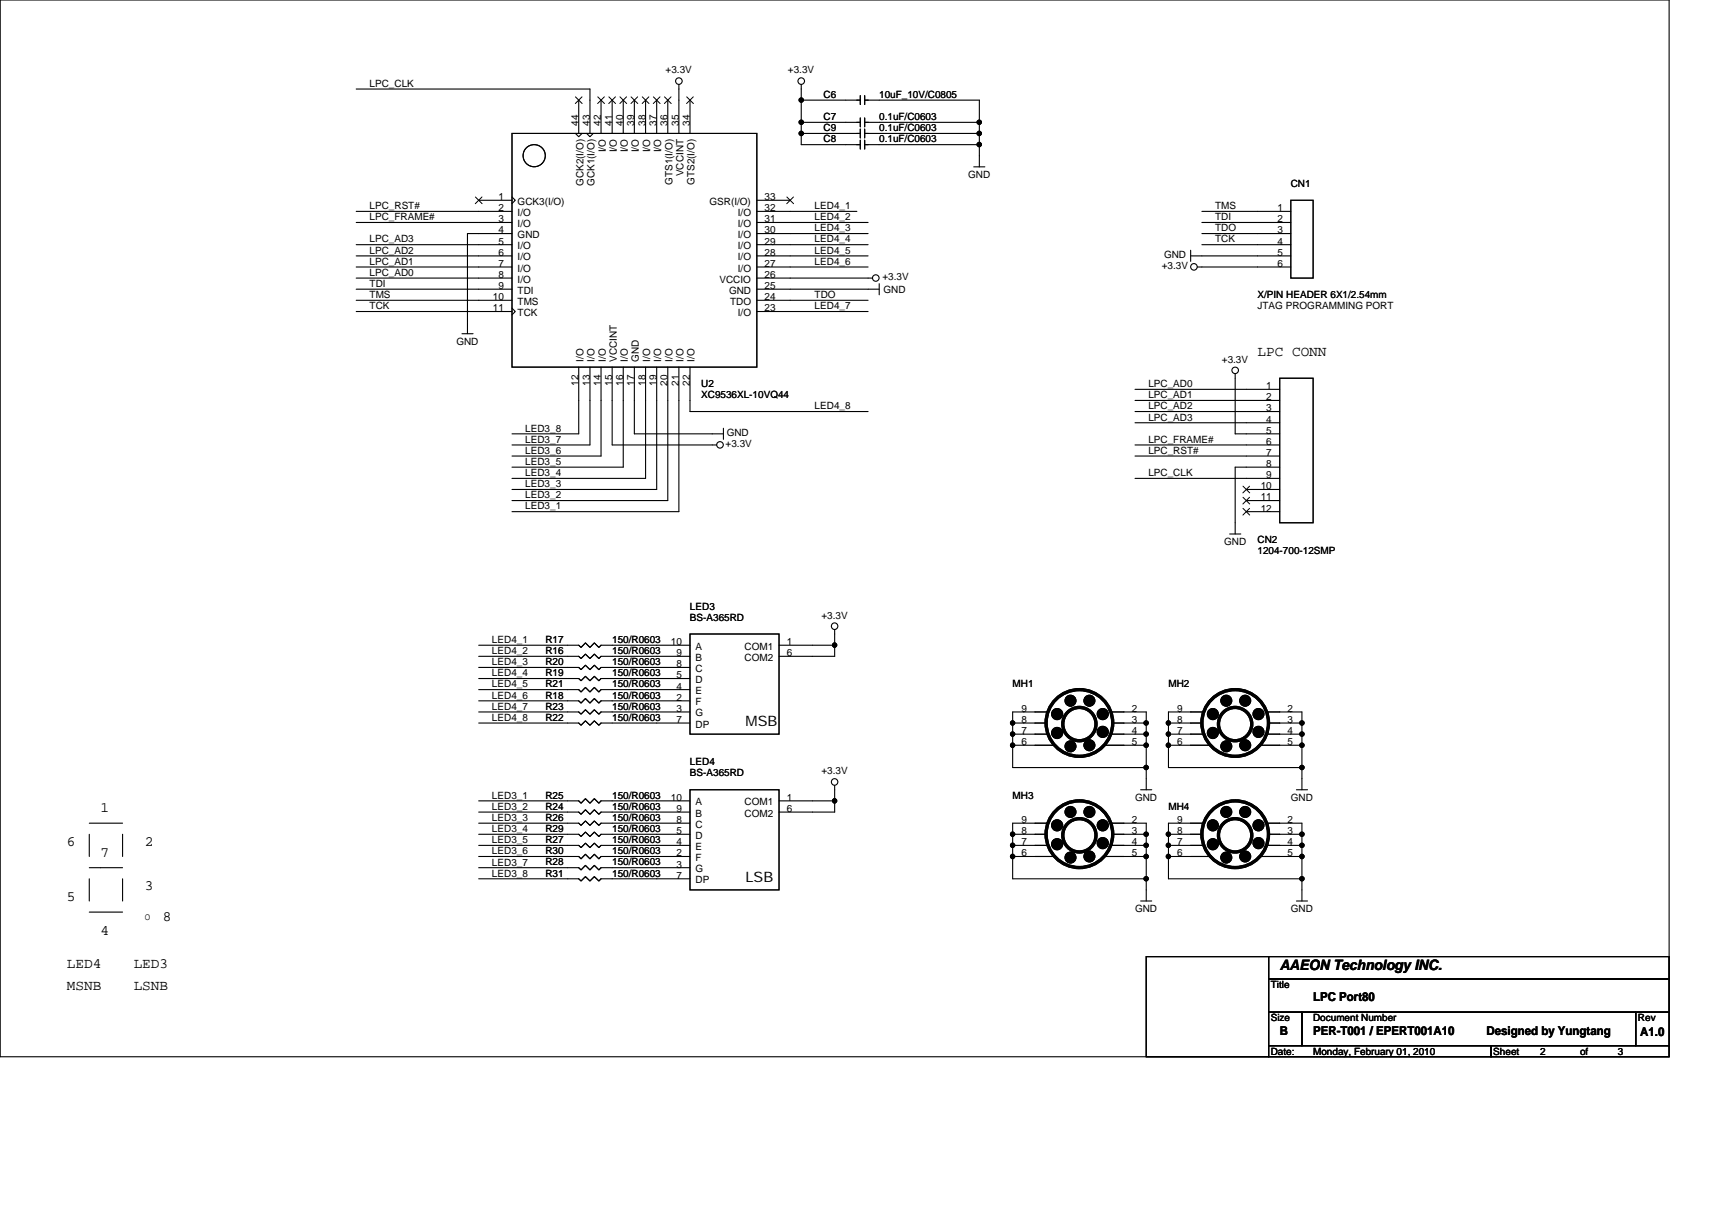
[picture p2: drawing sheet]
<svg xmlns="http://www.w3.org/2000/svg" width="297mm" height="210mm" viewBox="0 0 297 210" stroke-linecap="round" stroke-linejoin="round" font-family="sans-serif">
<g fill="none" stroke="#000" stroke-width=".19">
<path d="M0 0h289.6v183.4h-289.6zM61.8 15.5h40.6v7.7M100.4 17.4v5.8M104.3 17.4v5.8M106.2 17.4v5.8M108.1 17.4v5.8M110.1 17.4v5.8M112 17.4v5.8M113.9 17.4v5.8M115.9 17.4v5.8M117.8 14.7v8.5M119.7 17.4v5.8"/>
<path d="M139 17.4h10.3M139 17.4v3.8M139 14.7v2.7M149.3 16.6v1.5M150 17.4h19.9v3.8M150 16.6v1.5M61.8 36.7h27M61.8 38.6h27M83.1 34.8h5.7M88.8 23.2h42.5v40.5h-42.5zM88.8 34.2l.6 .6-.6 .5M99.8 23.2l.6 .5 .6-.5"/>
<path d="M101.8 23.2l.6 .5 .5-.5M131.3 38.6h19.3M131.3 36.7h17.4M131.3 34.8h5.8M139 21.2h10.3M139 23.2h10.3M139 23.2v1.9h10.3M139 21.2v2M149.3 20.5v1.5M149.3 24.3v1.6M149.3 22.4v1.5M150 21.2h19.9"/>
<path d="M150 23.2h19.9M150 25.1h19.9M150 20.5v1.5M150 24.3v1.6M150 22.4v1.5M168.9 29h2M169.9 21.2v2M169.9 23.2v5.8M208.5 36.7h15.5M208.5 38.6h15.5M224 34.8h3.8v13.5h-3.8zM61.8 42.5h27"/>
<path d="M61.8 44.4h27M61.8 46.3h27M61.8 48.3h27M61.8 50.2h27M61.8 52.1h27M80.2 57.9h1.9M88.8 54.1h-27M88.8 40.5h-7.7v17.4M88.8 53.5l.6 .6-.6 .5M131.3 40.5h19.3M131.3 42.5h19.3M131.3 44.4h19.3"/>
<path d="M131.3 46.3h19.3M131.3 48.3h20.1M131.3 50.2h21.2M131.3 52.1h19.3M150.6 54.1h-19.3M152.5 49.2v2M206.6 44.4h17.4M206.6 43.4v2M207.7 46.3h16.3M208.5 40.5h15.5M208.5 42.5h15.5M100.4 63.7v11.6h-11.6"/>
<path d="M102.4 63.7v13.5h-13.6M104.3 63.7v15.4h-15.5M106.2 63.7v13.5h18.2M108.1 63.7v17.4h-19.3M110.1 63.7v11.6h15.4M112 63.7v19.3h-23.2M113.9 63.7v21.2h-25.1M115.9 63.7v23.2h-27.1M117.8 63.7v25.1h-29M119.7 63.7v7.7h30.9M125.5 74.3v1.9M196.9 69.5h25.1"/>
<path d="M196.9 71.4h25.1M196.9 73.4h25.1M196.9 67.6h25.1M196.9 77.2h25.1M214.3 64.9v10.4h7.7M222 65.6h5.8v25.1h-5.8zM222 79.1h-25.1M196.9 83h25.1M213.4 92.7h1.9M216.2 84.9h5.8M216.2 86.9h5.8M216.2 88.8h5.8"/>
<path d="M222 81.1h-7.7v11.6M83.1 112h17.3l.4 .4 .8-.8 .8 .8 .7-.8 .8 .8 .4-.4h15.4M83.1 115.8h17.3l.4 .4 .8-.8 .8 .8 .7-.8 .8 .8 .4-.4h15.4M83.1 117.8h17.3l.4 .3 .8-.7 .8 .7 .7-.7 .8 .7 .4-.3h15.4M83.1 113.9h17.3l.4 .4 .8-.8 .8 .8 .7-.8 .8 .8 .4-.4h15.4M83.1 119.7h17.3l.4 .4 .8-.8 .8 .8 .7-.8 .8 .8 .4-.4h15.4M119.7 110h15.5v17.4h-15.5zM135.2 112h9.6M144.8 112v1.9h-9.6M144.8 109.3v2.7M83.1 125.5h17.3l.4 .4 .8-.8 .8 .8 .7-.8 .8 .8 .4-.4h15.4M83.1 121.6h17.3l.4 .4 .8-.8 .8 .8 .7-.8 .8 .8 .4-.4h15.4"/>
<path d="M83.1 123.5h17.3l.4 .4 .8-.7 .8 .7 .7-.7 .8 .7 .4-.4h15.4M83.1 139h17.3l.4 .4 .8-.8 .8 .8 .7-.8 .8 .8 .4-.4h15.4M119.7 137.1h15.5v17.3h-15.5zM135.2 139h9.6M144.8 139v1.9h-9.6M144.8 136.3v2.7M175.7 129.3v3.9h23.2M175.7 125.5v1.9M175.7 127.4v1.9M181.9 127.4h-6.2M181.9 123.5h-6.2v2h5.8M183 129.3h-7.3"/>
<path d="M191.5 129.3h7.4M192.7 127.4h6.2M192.7 123.5h6.2v2M193.1 125.5h5.8M197.9 137.1h1.9M198.9 127.4v1.9M198.9 125.5v1.9M198.9 129.3v3.9M198.9 133.2v3.9M202.7 129.3v3.9h23.2M202.7 125.5v1.9M202.7 127.4v1.9"/>
<path d="M208.9 127.4h-6.2M208.9 123.5h-6.2v2h5.8M210.1 129.3h-7.4M218.6 129.3h7.3M219.7 127.4h6.2M219.7 123.5h6.2v2M220.1 125.5h5.8M224.9 137.1h2M225.9 127.4v1.9M225.9 125.5v1.9M225.9 129.3v3.9M225.9 133.2v3.9"/>
<path d="M15.5 142.9h5.8M15.5 144.8v3.8M15.5 150.6h5.8M15.5 152.5v3.9M15.5 158.3h5.8M21.3 144.8v3.8M21.3 152.5v3.9M83.1 142.9h17.3l.4 .3 .8-.7 .8 .7 .7-.7 .8 .7 .4-.3h15.4M83.1 148.6h17.3l.4 .4 .8-.7 .8 .7 .7-.7 .8 .7 .4-.4h15.4M83.1 144.8h17.3l.4 .4 .8-.8 .8 .8 .7-.8 .8 .8 .4-.4h15.4M83.1 140.9h17.3l.4 .4 .8-.8 .8 .8 .7-.8 .8 .8 .4-.4h15.4M83.1 146.7h17.3l.4 .4 .8-.8 .8 .8 .7-.8 .8 .8 .4-.4h15.4"/>
<path d="M83.1 150.6h17.3l.4 .4 .8-.8 .8 .8 .7-.8 .8 .8 .4-.4h15.4M83.1 152.5h17.3l.4 .4 .8-.8 .8 .8 .7-.8 .8 .8 .4-.4h15.4M175.7 148.6v3.9h23.2M175.7 144.8v1.9M175.7 146.7v1.9M181.9 146.7h-6.2M181.9 142.9h-6.2v1.9h5.8M183 148.6h-7.3M191.5 148.6h7.4M192.7 146.7h6.2M192.7 142.9h6.2v1.9M193.1 144.8h5.8"/>
<path d="M197.9 156.4h1.9M198.9 146.7v1.9M198.9 144.8v1.9M198.9 148.6v3.9M198.9 152.5v3.9M202.7 148.6v3.9h23.2M202.7 144.8v1.9M202.7 146.7v1.9M208.9 146.7h-6.2M208.9 142.9h-6.2v1.9h5.8M210.1 148.6h-7.4M218.6 148.6h7.3"/>
<path d="M219.7 146.7h6.2M219.7 142.9h6.2v1.9M220.1 144.8h5.8M224.9 156.4h2M225.9 146.7v1.9M225.9 144.8v1.9M225.9 148.6v3.9M225.9 152.5v3.9M198.9 166h21.2v17.4h-21.2zM220.1 175.7h5.8v5.8h-5.8zM220.1 166h69.5v3.9h-69.5zM220.1 169.9h69.5v5.8h-69.5z"/>
<path d="M225.9 175.7h57.9v5.8h-57.9zM283.8 175.7h5.8v5.8h-5.8zM220.1 181.5h38.6v1.9h-38.6zM258.7 181.5h30.9v1.9h-30.9z"/>
<circle cx="117.8" cy="14.1" r=".57"/>
<circle cx="139" cy="14.1" r=".57"/>
<circle cx="92.7" cy="27" r="1.92"/>
<circle cx="152" cy="48.2" r=".57"/>
<circle cx="207.2" cy="46.3" r=".57"/>
<circle cx="124.9" cy="77.2" r=".57"/>
<circle cx="214.3" cy="64.3" r=".57"/>
<circle cx="144.8" cy="108.7" r=".57"/>
<circle cx="144.8" cy="135.7" r=".57"/>
</g>
<g fill="#000" stroke="#000" stroke-width=".19">
<circle cx="139" cy="17.4" r=".38"/>
<circle cx="139" cy="23.2" r=".38"/>
<circle cx="139" cy="21.2" r=".38"/>
<circle cx="169.9" cy="25.1" r=".38"/>
<circle cx="169.9" cy="23.2" r=".38"/>
<circle cx="169.9" cy="21.2" r=".38"/>
<circle cx="144.8" cy="111.9" r=".38"/>
<circle cx="144.8" cy="139" r=".38"/>
<circle cx="175.7" cy="129.3" r=".38"/>
<circle cx="175.7" cy="127.4" r=".38"/>
<circle cx="175.7" cy="125.5" r=".38"/>
<circle cx="183.4" cy="127.2" r=".96"/>
<circle cx="183.4" cy="123.9" r=".96"/>
<circle cx="185.7" cy="121.6" r=".95"/>
<circle cx="185.7" cy="129.5" r=".95"/>
<circle cx="189" cy="129.3" r=".95"/>
<circle cx="189" cy="121.6" r=".95"/>
<circle cx="191.3" cy="127" r=".96"/>
<circle cx="191.3" cy="123.9" r=".96"/>
<circle cx="198.9" cy="129.3" r=".38"/>
<circle cx="198.9" cy="127.4" r=".38"/>
<circle cx="198.9" cy="125.5" r=".38"/>
<circle cx="198.9" cy="133.2" r=".38"/>
<circle cx="202.7" cy="129.3" r=".38"/>
<circle cx="202.7" cy="127.4" r=".38"/>
<circle cx="202.7" cy="125.5" r=".38"/>
<circle cx="210.4" cy="127.2" r=".96"/>
<circle cx="210.4" cy="123.9" r=".96"/>
<circle cx="212.8" cy="121.6" r=".95"/>
<circle cx="212.8" cy="129.5" r=".95"/>
<circle cx="216" cy="129.3" r=".95"/>
<circle cx="216" cy="121.6" r=".95"/>
<circle cx="218.3" cy="127" r=".96"/>
<circle cx="218.3" cy="123.9" r=".96"/>
<circle cx="225.9" cy="129.3" r=".38"/>
<circle cx="225.9" cy="125.5" r=".38"/>
<circle cx="225.9" cy="127.4" r=".38"/>
<circle cx="225.9" cy="133.2" r=".38"/>
<circle cx="175.7" cy="148.6" r=".38"/>
<circle cx="175.7" cy="144.8" r=".38"/>
<circle cx="175.7" cy="146.7" r=".38"/>
<circle cx="183.4" cy="143.2" r=".96"/>
<circle cx="183.4" cy="146.5" r=".96"/>
<circle cx="185.7" cy="140.9" r=".95"/>
<circle cx="185.7" cy="148.8" r=".95"/>
<circle cx="189" cy="148.6" r=".95"/>
<circle cx="189" cy="140.9" r=".95"/>
<circle cx="191.3" cy="143.2" r=".96"/>
<circle cx="191.3" cy="146.3" r=".96"/>
<circle cx="198.9" cy="148.6" r=".38"/>
<circle cx="198.9" cy="146.7" r=".38"/>
<circle cx="198.9" cy="152.5" r=".38"/>
<circle cx="198.9" cy="144.8" r=".38"/>
<circle cx="202.7" cy="148.6" r=".38"/>
<circle cx="202.7" cy="146.7" r=".38"/>
<circle cx="202.7" cy="144.8" r=".38"/>
<circle cx="210.4" cy="143.2" r=".96"/>
<circle cx="210.4" cy="146.5" r=".96"/>
<circle cx="212.8" cy="140.9" r=".95"/>
<circle cx="212.8" cy="148.8" r=".95"/>
<circle cx="216" cy="148.6" r=".95"/>
<circle cx="216" cy="140.9" r=".95"/>
<circle cx="218.3" cy="143.2" r=".96"/>
<circle cx="218.3" cy="146.3" r=".96"/>
<circle cx="225.9" cy="148.6" r=".38"/>
<circle cx="225.9" cy="146.7" r=".38"/>
<circle cx="225.9" cy="144.8" r=".38"/>
<circle cx="225.9" cy="152.5" r=".38"/>
</g>
<g fill="none" stroke="#000" stroke-width=".57">
<circle cx="187.3" cy="125.7" r="2.88"/>
<circle cx="187.3" cy="125.5" r="5.8"/>
<circle cx="214.3" cy="125.7" r="2.89"/>
<circle cx="214.3" cy="125.5" r="5.8"/>
<circle cx="187.3" cy="145" r="2.88"/>
<circle cx="187.3" cy="144.8" r="5.8"/>
<circle cx="214.3" cy="145" r="2.89"/>
<circle cx="214.3" cy="144.8" r="5.8"/>
</g>
<g fill="none" stroke="#000" stroke-width=".17">
<path d="M99.8 16.8l1.2 1.2M101 16.8l-1.2 1.2M103.7 16.8l1.2 1.2M104.9 16.8l-1.2 1.2M105.6 16.8l1.2 1.2M106.8 16.8l-1.2 1.2M107.6 16.8l1.1 1.2M108.7 16.8l-1.2 1.2M109.5 16.8l1.2 1.2M110.6 16.8l-1.1 1.2M111.4 16.8l1.2 1.2M112.6 16.8l-1.2 1.2"/>
<path d="M113.4 16.8l1.1 1.2M114.5 16.8l-1.2 1.2M115.3 16.8l1.2 1.2M116.4 16.8l-1.1 1.2M119.1 16.8l1.2 1.2M120.3 16.8l-1.2 1.2M82.5 34.2l1.1 1.1M83.6 34.2l-1.1 1.1M136.5 34.2l1.2 1.1M137.7 34.2l-1.2 1.1M215.7 84.4l1.1 1.1M215.7 86.3l1.1 1.2"/>
<path d="M215.7 88.2l1.1 1.2M216.8 84.4l-1.2 1.1M216.8 86.3l-1.2 1.2M216.8 88.2l-1.2 1.2"/>
</g>
<g font-size="2.5">
<text x="218.2" y="61.8">LPC CONN</text>
<text x="129.4" y="126">MSB</text>
<text x="17.4" y="140.9">1</text>
<text x="11.6" y="146.7">6</text>
<text x="17.4" y="148.7">7</text>
<text x="25.1" y="146.7">2</text>
<text x="25.1" y="154.5">3</text>
<text x="129.4" y="153.1">LSB</text>
<text x="11.6" y="156.4">5</text>
<text x="28.2" y="159.9">8</text>
<text x="11.6" y="168">LED4</text>
<text x="17.4" y="162.2">4</text>
<text x="23.2" y="168">LED3</text>
<text x="11.6" y="171.9">MSNB</text>
<text x="23.2" y="171.9">LSNB</text>
<text x="222" y="168.3">AAEON Technology INC.</text>
</g>
<g font-size="2.1">
<text x="227.8" y="173.8">LPC Port80</text>
<text x="222" y="179.6">B</text>
<text x="227.8" y="179.6">PER-T001 / EPERT001A10</text>
<text x="257.9" y="179.6">Designed by Yungtang</text>
<text x="284.6" y="179.8">A1.0</text>
</g>
<g font-size="1.7">
<text x="64.1" y="15.1">LPC_CLK</text>
<text x="115.5" y="12.7">+3.3V</text>
<text x="136.7" y="12.7">+3.3V</text>
<text x="142.9" y="17">C6</text>
<text x="152.5" y="17">10uF_10V/C0805</text>
<text x="100.4" y="21.8" transform="rotate(-90 100.4 21.8)">44</text>
<text x="102.3" y="21.8" transform="rotate(-90 102.3 21.8)">43</text>
<text x="104.3" y="21.8" transform="rotate(-90 104.3 21.8)">42</text>
<text x="106.2" y="21.8" transform="rotate(-90 106.2 21.8)">41</text>
<text x="108.1" y="21.8" transform="rotate(-90 108.1 21.8)">40</text>
<text x="110" y="21.8" transform="rotate(-90 110 21.8)">39</text>
<text x="112" y="21.8" transform="rotate(-90 112 21.8)">38</text>
<text x="113.9" y="21.8" transform="rotate(-90 113.9 21.8)">37</text>
<text x="115.8" y="21.8" transform="rotate(-90 115.8 21.8)">36</text>
<text x="117.8" y="21.8" transform="rotate(-90 117.8 21.8)">35</text>
<text x="119.7" y="21.8" transform="rotate(-90 119.7 21.8)">34</text>
<text x="142.9" y="20.8">C7</text>
<text x="142.9" y="22.8">C9</text>
<text x="152.5" y="20.8">0.1uF/C0603</text>
<text x="152.5" y="22.8">0.1uF/C0603</text>
<text x="105.1" y="26.4" transform="rotate(-90 105.1 26.4)">I/O</text>
<text x="107" y="26.4" transform="rotate(-90 107 26.4)">I/O</text>
<text x="108.9" y="26.4" transform="rotate(-90 108.9 26.4)">I/O</text>
<text x="110.9" y="26.4" transform="rotate(-90 110.9 26.4)">I/O</text>
<text x="112.8" y="26.4" transform="rotate(-90 112.8 26.4)">I/O</text>
<text x="114.7" y="26.4" transform="rotate(-90 114.7 26.4)">I/O</text>
<text x="142.9" y="24.7">C8</text>
<text x="152.5" y="24.7">0.1uF/C0603</text>
<text x="86.5" y="34.7">1</text>
<text x="89.8" y="35.5">GCK3(I/O)</text>
<text x="101.2" y="32.3" transform="rotate(-90 101.2 32.3)">GCK2(I/O)</text>
<text x="103.2" y="32.3" transform="rotate(-90 103.2 32.3)">GCK1(I/O)</text>
<text x="116.7" y="32.1" transform="rotate(-90 116.7 32.1)">GTS1(I/O)</text>
<text x="118.6" y="30.6" transform="rotate(-90 118.6 30.6)">VCCINT</text>
<text x="120.5" y="32.1" transform="rotate(-90 120.5 32.1)">GTS2(I/O)</text>
<text x="123.1" y="35.5">GSR(I/O)</text>
<text x="132.7" y="34.7">33</text>
<text x="168" y="30.9">GND</text>
<text x="224" y="32.4">CN1</text>
<text x="64.1" y="36.3">LPC_RST#</text>
<text x="64.1" y="38.2">LPC_FRAME#</text>
<text x="86.5" y="36.7">2</text>
<text x="86.5" y="38.6">3</text>
<text x="86.5" y="40.5">4</text>
<text x="89.8" y="37.5">I/O</text>
<text x="89.8" y="39.4">I/O</text>
<text x="89.8" y="41.3">GND</text>
<text x="128" y="41.3">I/O</text>
<text x="128" y="39.4">I/O</text>
<text x="128" y="37.5">I/O</text>
<text x="132.7" y="40.5">30</text>
<text x="132.7" y="38.6">31</text>
<text x="132.7" y="36.7">32</text>
<text x="141.3" y="40.2">LED4_3</text>
<text x="141.3" y="38.2">LED4_2</text>
<text x="141.3" y="36.3">LED4_1</text>
<text x="210.8" y="36.3">TMS</text>
<text x="210.8" y="38.2">TDI</text>
<text x="210.8" y="40.2">TDO</text>
<text x="221.6" y="36.7">1</text>
<text x="221.6" y="38.6">2</text>
<text x="221.6" y="40.5">3</text>
<text x="64.1" y="42.1">LPC_AD3</text>
<text x="64.1" y="44">LPC_AD2</text>
<text x="64.1" y="46">LPC_AD1</text>
<text x="64.1" y="47.9">LPC_AD0</text>
<text x="86.5" y="42.4">5</text>
<text x="86.5" y="44.4">6</text>
<text x="86.5" y="46.3">7</text>
<text x="89.8" y="43.2">I/O</text>
<text x="89.8" y="45.2">I/O</text>
<text x="89.8" y="47.1">I/O</text>
<text x="128" y="47.1">I/O</text>
<text x="128" y="45.2">I/O</text>
<text x="128" y="43.2">I/O</text>
<text x="132.7" y="46.3">27</text>
<text x="132.7" y="44.4">28</text>
<text x="132.7" y="42.4">29</text>
<text x="141.3" y="42.1">LED4_4</text>
<text x="141.3" y="44">LED4_5</text>
<text x="141.3" y="46">LED4_6</text>
<text x="201.6" y="46.7">+3.3V</text>
<text x="202" y="44.8">GND</text>
<text x="210.8" y="42.1">TCK</text>
<text x="221.6" y="42.4">4</text>
<text x="221.6" y="44.4">5</text>
<text x="221.6" y="46.3">6</text>
<text x="64.1" y="49.8">TDI</text>
<text x="64.1" y="51.7">TMS</text>
<text x="64.1" y="53.7">TCK</text>
<text x="85.5" y="52.1">10</text>
<text x="86.5" y="48.2">8</text>
<text x="86.5" y="50.2">9</text>
<text x="89.8" y="49">I/O</text>
<text x="89.8" y="52.9">TMS</text>
<text x="89.8" y="51">TDI</text>
<text x="124.8" y="49">VCCIO</text>
<text x="126.5" y="51">GND</text>
<text x="126.7" y="52.9">TDO</text>
<text x="132.7" y="48.2">26</text>
<text x="132.7" y="50.2">25</text>
<text x="132.7" y="52.1">24</text>
<text x="141.3" y="53.7">LED4_7</text>
<text x="141.3" y="51.7">TDO</text>
<text x="153.1" y="48.6">+3.3V</text>
<text x="153.3" y="50.8">GND</text>
<text x="218.2" y="53.7">JTAG PROGRAMMING PORT</text>
<text x="218.2" y="51.7">X/PIN HEADER 6X1/2.54mm</text>
<text x="79.2" y="59.8">GND</text>
<text x="85.5" y="54">11</text>
<text x="89.8" y="54.8">TCK</text>
<text x="128" y="54.8">I/O</text>
<text x="132.7" y="54">23</text>
<text x="101.2" y="62.7" transform="rotate(-90 101.2 62.7)">I/O</text>
<text x="103.2" y="62.7" transform="rotate(-90 103.2 62.7)">I/O</text>
<text x="105.1" y="62.7" transform="rotate(-90 105.1 62.7)">I/O</text>
<text x="107" y="62.7" transform="rotate(-90 107 62.7)">VCCINT</text>
<text x="108.9" y="62.7" transform="rotate(-90 108.9 62.7)">I/O</text>
<text x="110.9" y="62.7" transform="rotate(-90 110.9 62.7)">GND</text>
<text x="112.8" y="62.7" transform="rotate(-90 112.8 62.7)">I/O</text>
<text x="114.7" y="62.7" transform="rotate(-90 114.7 62.7)">I/O</text>
<text x="116.7" y="62.7" transform="rotate(-90 116.7 62.7)">I/O</text>
<text x="118.6" y="62.7" transform="rotate(-90 118.6 62.7)">I/O</text>
<text x="120.5" y="62.7" transform="rotate(-90 120.5 62.7)">I/O</text>
<text x="212" y="62.9">+3.3V</text>
<text x="100.4" y="67" transform="rotate(-90 100.4 67)">12</text>
<text x="102.3" y="67" transform="rotate(-90 102.3 67)">13</text>
<text x="104.3" y="67" transform="rotate(-90 104.3 67)">14</text>
<text x="106.2" y="67" transform="rotate(-90 106.2 67)">15</text>
<text x="108.1" y="67" transform="rotate(-90 108.1 67)">16</text>
<text x="110" y="67" transform="rotate(-90 110 67)">17</text>
<text x="112" y="67" transform="rotate(-90 112 67)">18</text>
<text x="113.9" y="67" transform="rotate(-90 113.9 67)">19</text>
<text x="115.8" y="67" transform="rotate(-90 115.8 67)">20</text>
<text x="117.8" y="67" transform="rotate(-90 117.8 67)">21</text>
<text x="119.7" y="67" transform="rotate(-90 119.7 67)">22</text>
<text x="121.7" y="69.1">XC9536XL-10VQ44</text>
<text x="121.7" y="67.2">U2</text>
<text x="141.3" y="71">LED4_8</text>
<text x="199.3" y="69.1">LPC_AD1</text>
<text x="199.3" y="71">LPC_AD2</text>
<text x="199.3" y="67.2">LPC_AD0</text>
<text x="219.7" y="67.5">1</text>
<text x="219.7" y="69.5">2</text>
<text x="219.7" y="71.4">3</text>
<text x="91.1" y="76.8">LED3_7</text>
<text x="91.1" y="74.9">LED3_8</text>
<text x="125.9" y="77.6">+3.3V</text>
<text x="126.1" y="75.7">GND</text>
<text x="199.3" y="73">LPC_AD3</text>
<text x="199.3" y="76.8">LPC_FRAME#</text>
<text x="219.7" y="73.3">4</text>
<text x="219.7" y="75.3">5</text>
<text x="219.7" y="77.2">6</text>
<text x="91.1" y="80.7">LED3_5</text>
<text x="91.1" y="82.6">LED3_4</text>
<text x="91.1" y="78.8">LED3_6</text>
<text x="199.3" y="78.8">LPC_RST#</text>
<text x="199.3" y="82.6">LPC_CLK</text>
<text x="219.7" y="79.1">7</text>
<text x="219.7" y="81">8</text>
<text x="219.7" y="83">9</text>
<text x="91.1" y="84.6">LED3_3</text>
<text x="91.1" y="86.5">LED3_2</text>
<text x="91.1" y="88.4">LED3_1</text>
<text x="218.7" y="84.9">10</text>
<text x="218.7" y="86.8">11</text>
<text x="218.7" y="88.8">12</text>
<text x="212.4" y="94.6">GND</text>
<text x="218.2" y="94.2">CN2</text>
<text x="218.2" y="96.1">1204-700-12SMP</text>
<text x="119.7" y="105.8">LED3</text>
<text x="119.7" y="107.7">BS-A365RD</text>
<text x="142.5" y="107.3">+3.3V</text>
<text x="85.4" y="111.6">LED4_1</text>
<text x="85.4" y="113.5">LED4_2</text>
<text x="94.6" y="113.5">R16</text>
<text x="94.6" y="111.6">R17</text>
<text x="106.2" y="113.5">150/R0603</text>
<text x="106.2" y="111.6">150/R0603</text>
<text x="116.4" y="112">10</text>
<text x="117.4" y="113.9">9</text>
<text x="120.7" y="112.8">A</text>
<text x="129.2" y="112.8">COM1</text>
<text x="136.5" y="112">1</text>
<text x="136.5" y="113.9">6</text>
<text x="85.4" y="115.4">LED4_3</text>
<text x="85.4" y="117.4">LED4_4</text>
<text x="85.4" y="119.3">LED4_5</text>
<text x="94.6" y="117.4">R19</text>
<text x="94.6" y="119.3">R21</text>
<text x="94.6" y="115.4">R20</text>
<text x="106.2" y="117.4">150/R0603</text>
<text x="106.2" y="119.3">150/R0603</text>
<text x="106.2" y="115.4">150/R0603</text>
<text x="117.4" y="115.8">8</text>
<text x="117.4" y="117.7">5</text>
<text x="117.4" y="119.7">4</text>
<text x="120.7" y="114.7">B</text>
<text x="120.7" y="116.6">C</text>
<text x="120.7" y="118.5">D</text>
<text x="129.2" y="114.7">COM2</text>
<text x="175.7" y="119.3">MH1</text>
<text x="202.7" y="119.3">MH2</text>
<text x="85.4" y="125.1">LED4_8</text>
<text x="85.4" y="121.2">LED4_6</text>
<text x="85.4" y="123.2">LED4_7</text>
<text x="94.6" y="123.2">R23</text>
<text x="94.6" y="125.1">R22</text>
<text x="94.6" y="121.2">R18</text>
<text x="106.2" y="123.2">150/R0603</text>
<text x="106.2" y="125.1">150/R0603</text>
<text x="106.2" y="121.2">150/R0603</text>
<text x="117.4" y="121.6">2</text>
<text x="117.4" y="123.5">3</text>
<text x="117.4" y="125.5">7</text>
<text x="120.7" y="120.5">E</text>
<text x="120.7" y="122.4">F</text>
<text x="120.7" y="124.3">G</text>
<text x="177.2" y="125.5">8</text>
<text x="177.2" y="123.5">9</text>
<text x="196.4" y="123.5">2</text>
<text x="196.4" y="125.5">3</text>
<text x="204.3" y="125.5">8</text>
<text x="204.3" y="123.5">9</text>
<text x="223.4" y="123.5">2</text>
<text x="223.4" y="125.5">3</text>
<text x="120.7" y="126.3">DP</text>
<text x="177.2" y="129.3">6</text>
<text x="177.2" y="127.4">7</text>
<text x="196.4" y="127.4">4</text>
<text x="196.4" y="129.3">5</text>
<text x="204.3" y="129.3">6</text>
<text x="204.3" y="127.4">7</text>
<text x="223.4" y="127.4">4</text>
<text x="223.4" y="129.3">5</text>
<text x="119.7" y="132.8">LED4</text>
<text x="119.7" y="134.7">BS-A365RD</text>
<text x="142.5" y="134.4">+3.3V</text>
<text x="85.4" y="138.6">LED3_1</text>
<text x="85.4" y="142.5">LED3_3</text>
<text x="85.4" y="140.5">LED3_2</text>
<text x="94.6" y="140.5">R24</text>
<text x="94.6" y="138.6">R25</text>
<text x="94.6" y="142.5">R26</text>
<text x="106.2" y="140.5">150/R0603</text>
<text x="106.2" y="138.6">150/R0603</text>
<text x="106.2" y="142.5">150/R0603</text>
<text x="116.4" y="139">10</text>
<text x="117.4" y="140.9">9</text>
<text x="117.4" y="142.8">8</text>
<text x="120.7" y="139.8">A</text>
<text x="120.7" y="141.7">B</text>
<text x="120.7" y="143.6">C</text>
<text x="129.2" y="139.8">COM1</text>
<text x="129.2" y="141.7">COM2</text>
<text x="136.5" y="139">1</text>
<text x="136.5" y="140.9">6</text>
<text x="175.7" y="138.6">MH3</text>
<text x="177.2" y="142.8">9</text>
<text x="196.4" y="142.8">2</text>
<text x="196.9" y="139">GND</text>
<text x="202.7" y="140.5">MH4</text>
<text x="204.3" y="142.8">9</text>
<text x="223.4" y="142.8">2</text>
<text x="224" y="139">GND</text>
<text x="85.4" y="148.3">LED3_6</text>
<text x="85.4" y="144.4">LED3_4</text>
<text x="85.4" y="146.3">LED3_5</text>
<text x="94.6" y="148.3">R30</text>
<text x="94.6" y="144.4">R29</text>
<text x="94.6" y="146.3">R27</text>
<text x="106.2" y="148.3">150/R0603</text>
<text x="106.2" y="144.4">150/R0603</text>
<text x="106.2" y="146.3">150/R0603</text>
<text x="117.4" y="144.8">5</text>
<text x="117.4" y="146.7">4</text>
<text x="117.4" y="148.6">2</text>
<text x="120.7" y="145.6">D</text>
<text x="120.7" y="147.5">E</text>
<text x="120.7" y="149.4">F</text>
<text x="177.2" y="148.6">6</text>
<text x="177.2" y="146.7">7</text>
<text x="177.2" y="144.8">8</text>
<text x="196.4" y="144.8">3</text>
<text x="196.4" y="146.7">4</text>
<text x="196.4" y="148.6">5</text>
<text x="204.3" y="148.6">6</text>
<text x="204.3" y="146.7">7</text>
<text x="204.3" y="144.8">8</text>
<text x="223.4" y="144.8">3</text>
<text x="223.4" y="146.7">4</text>
<text x="223.4" y="148.6">5</text>
<text x="85.4" y="150.2">LED3_7</text>
<text x="85.4" y="152.1">LED3_8</text>
<text x="94.6" y="152.1">R31</text>
<text x="94.6" y="150.2">R28</text>
<text x="106.2" y="152.1">150/R0603</text>
<text x="106.2" y="150.2">150/R0603</text>
<text x="117.4" y="150.6">3</text>
<text x="117.4" y="152.5">7</text>
<text x="120.7" y="151.4">G</text>
<text x="120.7" y="153.3">DP</text>
<text x="25.1" y="159.7">O</text>
<text x="196.9" y="158.3">GND</text>
<text x="224" y="158.3">GND</text>
<text x="220.5" y="171.4">Title</text>
<text x="220.5" y="177.2">Size</text>
<text x="227.8" y="177.2">Document Number</text>
<text x="284.2" y="177.2">Rev</text>
<text x="220.5" y="183">Date:</text>
<text x="227.8" y="183">Monday, February 01, 2010</text>
<text x="259.1" y="183">Sheet</text>
<text x="267.2" y="183">2</text>
<text x="274.1" y="183">of</text>
<text x="280.7" y="183">3</text>
</g>
</svg>
